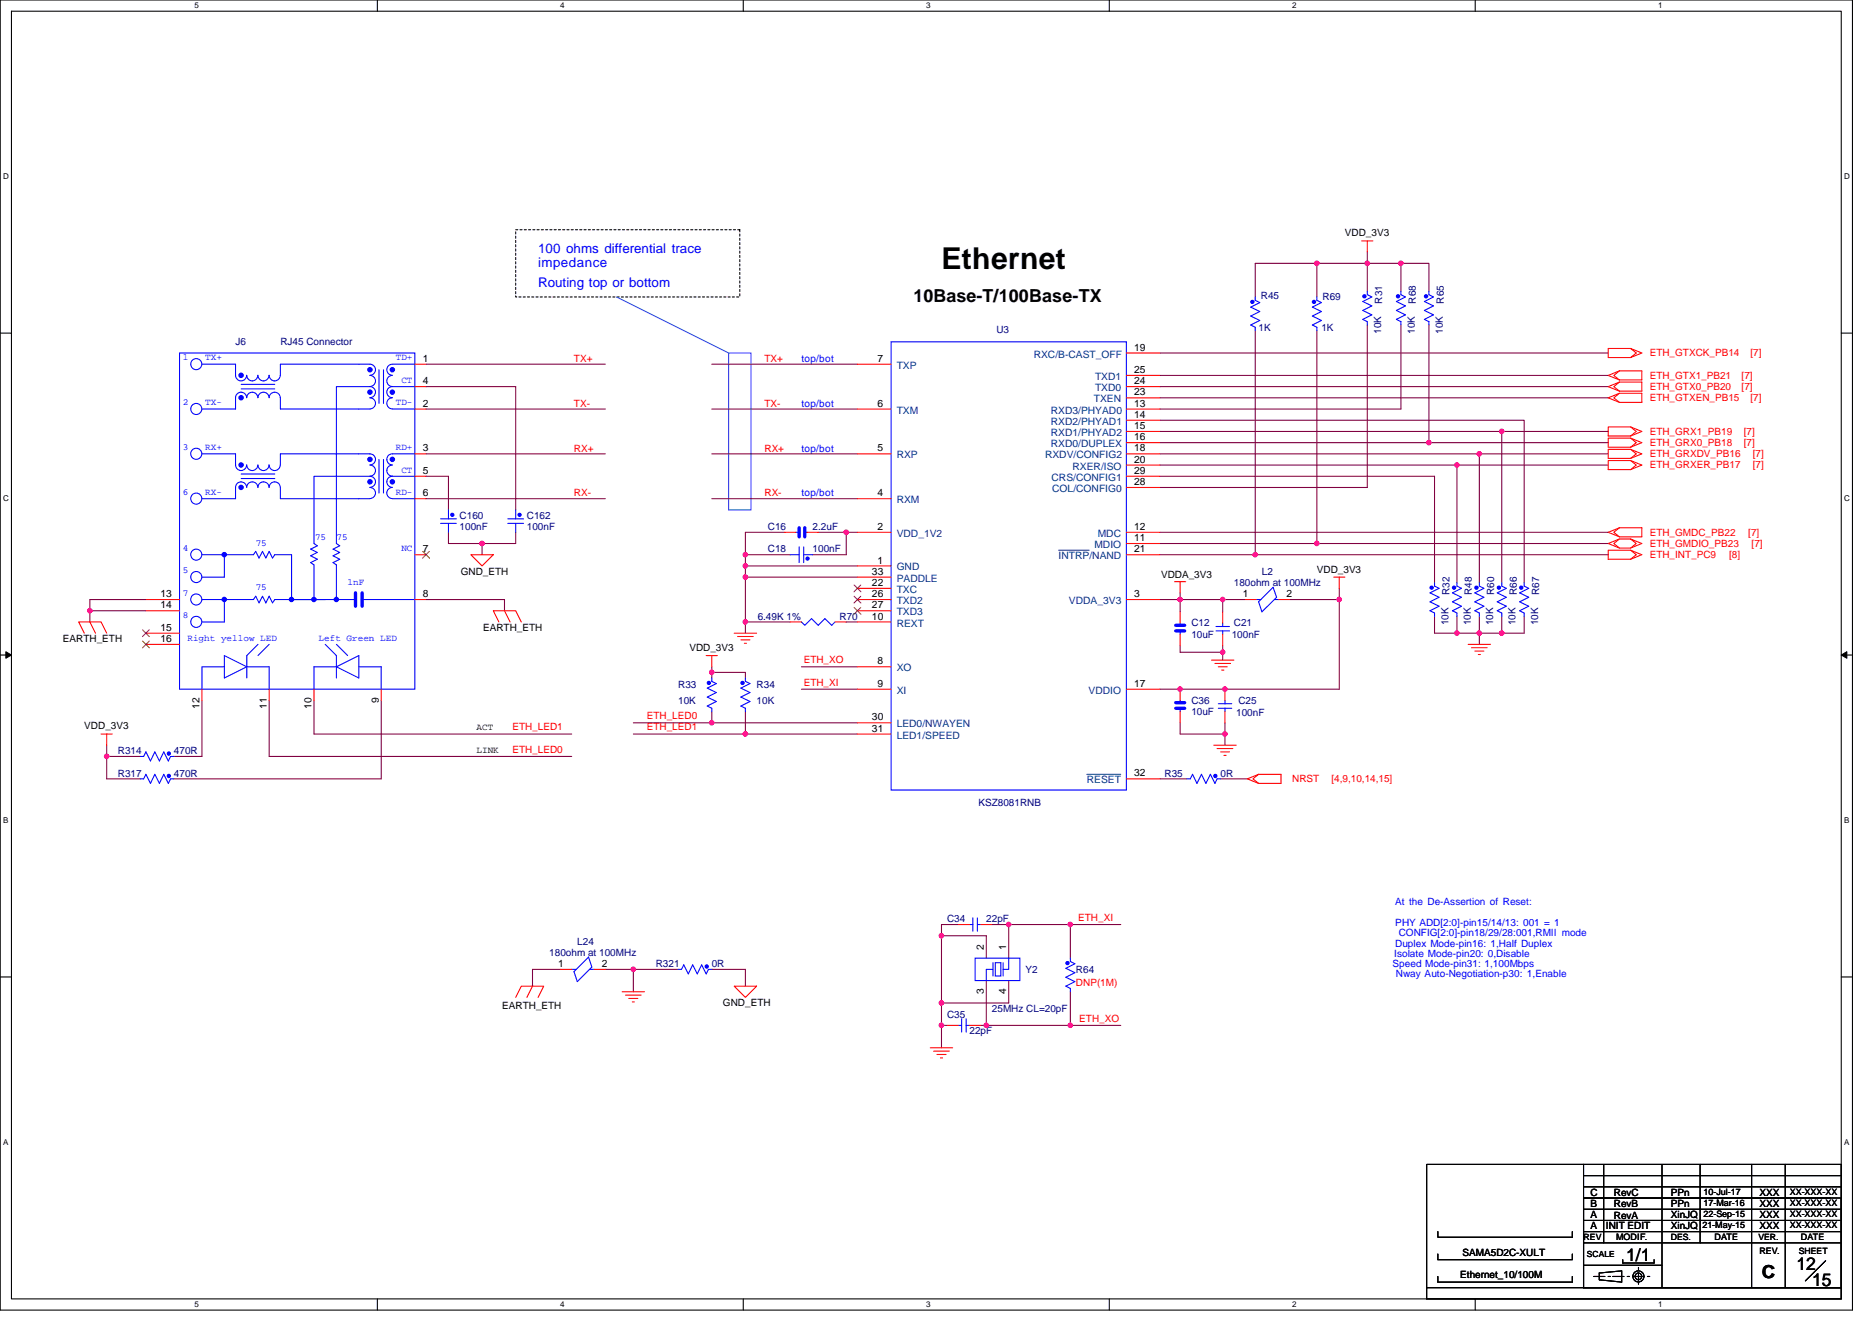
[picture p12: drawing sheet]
<svg xmlns="http://www.w3.org/2000/svg" width="297mm" height="210mm" viewBox="0 0 297 210" stroke-linecap="round" stroke-linejoin="round" font-family="sans-serif">
<path d="M0 0h293.9v207.9h-293.9zM1.8 1.8h290.4v204.3h-290.4z" fill="none" stroke="#000" stroke-width=".17"/>
<g fill="#fff">
<path d="M30.8 .2h.7v1.4h-.7z"/>
<path d="M30.8 206.3h.7v1.4h-.7z"/>
</g>
<path d="M59.9 0v1.8M59.9 206.1v1.8" fill="none" stroke="#000" stroke-width=".17"/>
<g fill="#fff">
<path d="M88.9 .2h.7v1.4h-.7z"/>
<path d="M88.9 206.3h.7v1.4h-.7z"/>
</g>
<path d="M117.9 0v1.8M117.9 206.1v1.8" fill="none" stroke="#000" stroke-width=".17"/>
<g fill="#fff">
<path d="M147 .2h.7v1.4h-.7z"/>
<path d="M147 206.3h.7v1.4h-.7z"/>
</g>
<path d="M176 0v1.8M176 206.1v1.8" fill="none" stroke="#000" stroke-width=".17"/>
<g fill="#fff">
<path d="M205 .2h.7v1.4h-.7z"/>
<path d="M205 206.3h.7v1.4h-.7z"/>
</g>
<path d="M234.1 0v1.8M234.1 206.1v1.8" fill="none" stroke="#000" stroke-width=".17"/>
<g fill="#fff">
<path d="M263.1 .2h.7v1.4h-.7z"/>
<path d="M263.1 206.3h.7v1.4h-.7z"/>
<path d="M.5 27.3h.9v1.4h-.9z"/>
<path d="M292.6 27.3h.9v1.4h-.9z"/>
<path d="M.5 78.4h.9v1.4h-.9z"/>
<path d="M292.6 78.4h.9v1.4h-.9z"/>
</g>
<path d="M0 52.9h1.8M292.2 52.9h1.7" fill="none" stroke="#000" stroke-width=".17"/>
<g fill="#fff">
<path d="M.5 129.5h.8v1.4h-.8z"/>
<path d="M292.6 129.5h.9v1.4h-.9z"/>
</g>
<path d="M0 103.9h1.8M292.2 103.9h1.7" fill="none" stroke="#000" stroke-width=".17"/>
<path d="M.9 103.4l.9 .5-.9 .5zM292.2 103.9l.8-.5v1z" fill="#000" stroke="#000" stroke-width=".16"/>
<g fill="#fff">
<path d="M.5 180.5h.8v1.4h-.8z"/>
<path d="M292.6 180.5h.9v1.4h-.9z"/>
</g>
<g fill="none" stroke="#000" stroke-width=".17">
<path d="M0 155h1.8M292.2 155h1.7M228.2 199v.9h21.3v-.9M228.2 195.4v.9h21.3v-.9M251.3 186.5h40.9M251.3 193.6h40.7M251.3 191.9h40.7M251.3 190.1h39.1M251.3 188.3h40.9M251.3 197.2h40.9M251.3 195.4h40.9M251.3 184.7h-24.9v19.6"/>
<path d="M251.3 184.7h40.9v19.6h-40.9zM251.3 190.1h40.9v14.2h-40.9zM254.5 184.7v12.5M257.5 199.9v.5h5v-.5M263.7 184.7v19.6M269.8 184.7v12.5M277.9 184.7v19.6M283.3 184.7v19.6M226.4 204.3h65.8v1.8h-65.8zM228.2 202.5v.9h21.3v-.9M251.3 200.7h12.4M252.9 202.5h1.8"/>
<path d="M253.8 202l3.5-.4v1.8l-3.5-.3zM255.2 202.5h.3M255.9 202.5h1.8M258.2 202.5h.4M259.1 202.5h1.8M260 201.1v.3M260 202v1.8M261.4 202.5h.4M289.7 200l-3.2 3.2"/>
<circle cx="260" cy="202.5" r=".53"/>
<circle cx="260" cy="202.5" r=".88"/>
</g>
<path d="M81.8 36.4h35.6v10.7h-35.6z" fill="none" stroke="#000" stroke-width=".17" stroke-dasharray=".3 .3"/>
<path d="M97.8 47.1l17.8 8.9M115.6 56h3.6v24.9h-3.6z" fill="none" stroke="#0080ff" stroke-width=".17"/>
<g fill="none" stroke="#800040" stroke-width=".17">
<path d="M67.6 57.8h28.5M112.9 57.8h23.2M184.1 59.6h71.1M184.1 56h71.1M199.2 52.5v35.5M209 52.5v33.7M209 41.8h8M209 41.8h-9.8v5.3M209 41.8v5.3M217 51.6v25.7h-32.9M217 41.8h5.3M217 41.8v4.4"/>
<path d="M217 40v1.8M222.3 51.6v13.3h-38.2M222.3 41.8v4.4M222.3 41.8h4.4v4.4M226.7 51.6v18.6h28.5M67.6 79.1h28.5M67.6 72h28.5M67.6 64.9h28.5M67.6 61.3h14.2v19.6M67.6 75.6h3.6v5.3M112.9 64.9h23.2M112.9 72h23.2"/>
<path d="M112.9 79.1h23.2M184.1 72h50.6M184.1 61.3h71.1M184.1 63.1h71.1M184.1 68.5h54.2M184.1 75.6h43.5v16.9M184.1 73.8h47.1M184.1 70.2h42.6M184.1 66.7h57.7v25.8M231.2 73.8v18.7M231.2 73.8h24M234.7 72v20.5"/>
<path d="M234.7 72h20.5M238.3 68.5v24M238.3 68.5h16.9M14.3 96.9h8.9M14.3 96.9v1.8M23.2 95.1h-8.9v1.8M67.6 95.1h12.4v1.8M71.2 84.5v1.7h5.3M76.5 86.2v1.8M81.8 84.5v1.7h-5.3M118.3 91.6h17.8M118.3 89.8v1.8"/>
<path d="M118.3 98.7v1.8M118.3 91.6v7.1M118.3 88v1.8M118.3 88h7.1M118.3 98.7h7.1M118.3 89.8h17.8M124.5 84.5h-6.2v3.5M129.8 84.5h4.5M134.3 84.5h1.8M134.3 84.5v3.5h-5.4M134.3 98.7h1.8M184.1 95.1h3.2v2"/>
<path d="M184.1 88h15.1M184.1 84.5h71.1M184.1 86.2h24.9M187.3 94.1v1h6.7v2M194 95.1h3.6M199.2 88h56M204.7 95.1h7.8M209 86.2h46.2M212.5 95.1v14.2h-28.4M212.5 93.3v1.8M227.6 97.8v2.7h3.6M231.2 97.8v2.7"/>
<path d="M234.7 97.8v2.7M238.3 97.8v2.7M241.8 97.8v2.7h-3.5M16.9 118.2v1.8M32 111.1v8.9h-4.4M42.7 111.1v8.9h48M49.8 111.1v5.4h40.9M60.5 111.1v12.5h-32.9M100.5 114.7h12.4M100.5 116.5h17.8M112.9 114.7h23.2M112.9 112.9v1.8"/>
<path d="M112.9 106.7v.9M112.9 105.8v.9M112.9 106.7h5.4v.9M118.3 112.9v3.6M118.3 116.5h17.8M127.2 109.3h8.9M127.2 105.8h8.9M187.3 102.4v1.1h6.7M187.3 114.7v1.8h7.1M194 103.5v1.2M194 102.4v1.1M194.4 116.5v1.7"/>
<path d="M194.4 114.7v1.8M231.2 100.5h3.5M234.7 100.5v1.7M234.7 100.5h3.6M16.9 120h5.4M16.9 120v3.6h5.4M184.1 123.6h4.2M193.7 123.6h4.2M88.9 153.8h-4.4v2.7M96.1 153.8h4.4M100.5 153.8v3.6M100.5 153.8h7.1"/>
<path d="M112.9 153.8h5.4v2.7M149.4 148.5v10.6M149.4 159.1v3.6M149.4 148.5h7.1v3.5M152.1 146.7h-2.7v1.8M156.5 155.6v7.1M157.4 146.7h2.7M160.1 146.7h9.7v5.3M160.1 146.7v5.3M160.1 155.6v3.5h-10.7M169.8 146.7h8M169.8 157.4v5.3"/>
<path d="M149.4 162.7h.9M149.4 162.7v3.5M155.6 162.7h.9M156.5 162.7h13.3M169.8 162.7h8"/>
</g>
<g fill="#f0f" stroke="#f0f" stroke-width=".17">
<circle cx="112.9" cy="114.7" r=".35"/>
<circle cx="16.9" cy="120" r=".35"/>
<circle cx="156.5" cy="162.7" r=".35"/>
<circle cx="149.4" cy="159.1" r=".35"/>
<circle cx="149.4" cy="148.4" r=".35"/>
<circle cx="76.5" cy="86.2" r=".35"/>
<circle cx="238.3" cy="100.4" r=".35"/>
<circle cx="234.7" cy="72" r=".35"/>
<circle cx="238.3" cy="68.4" r=".35"/>
<circle cx="199.2" cy="88" r=".35"/>
<circle cx="208.9" cy="86.2" r=".35"/>
<circle cx="226.7" cy="70.2" r=".35"/>
<circle cx="231.2" cy="73.8" r=".35"/>
<circle cx="118.3" cy="91.6" r=".35"/>
<circle cx="134.3" cy="84.4" r=".35"/>
<circle cx="118.3" cy="98.7" r=".35"/>
<circle cx="118.3" cy="88" r=".35"/>
<circle cx="118.3" cy="89.8" r=".35"/>
<circle cx="118.3" cy="116.4" r=".35"/>
<circle cx="234.7" cy="100.4" r=".35"/>
<circle cx="231.2" cy="100.4" r=".35"/>
<circle cx="14.3" cy="96.9" r=".35"/>
<circle cx="222.3" cy="41.8" r=".35"/>
<circle cx="216.9" cy="41.8" r=".35"/>
<circle cx="100.5" cy="153.8" r=".35"/>
<circle cx="169.8" cy="146.7" r=".35"/>
<circle cx="160" cy="146.7" r=".35"/>
<circle cx="169.8" cy="162.7" r=".35"/>
<circle cx="194.4" cy="116.4" r=".35"/>
<circle cx="187.2" cy="109.3" r=".35"/>
<circle cx="194" cy="103.5" r=".34"/>
<circle cx="187.2" cy="95.1" r=".35"/>
<circle cx="194" cy="95.1" r=".34"/>
<circle cx="212.5" cy="95.1" r=".35"/>
<circle cx="194.4" cy="109.3" r=".35"/>
<circle cx="149.4" cy="162.7" r=".35"/>
<circle cx="112.9" cy="106.7" r=".35"/>
<circle cx="208.9" cy="41.8" r=".35"/>
</g>
<g fill="none" stroke="#f00" stroke-width=".17">
<path d="M216.1 38.2h1.7M217 38.2v1.8M65.8 57.8h1.8M136.1 57.8h5.3M178.7 56h5.4M178.7 59.6h5.4M199.2 47.1h.1M199.2 52.5h.1M209 47.1h.1M209 52.5h.1M217 46.2h.1M217 51.6h.1"/>
<path d="M222.3 46.2h.1M222.3 51.6h.1M226.7 46.2h.1M226.7 51.6h.1M255.2 55.3h3.5l1.8 .7-1.8 .7h-3.5zM257 58.8l-1.8 .8 1.8 .7M257 58.8l-.9 .8 .9 .7M257 58.8h3.5v1.5h-3.5M258.7 55.3l.9 .7-.9 .7M65.8 64.9h1.8M65.8 72h1.8M65.8 79.1h1.8"/>
<path d="M65.8 75.6h1.8M65.8 61.3h1.8M136.1 64.9h5.3M136.1 72h5.3M136.1 79.1h5.3M178.7 75.6h5.4M178.7 77.3h5.4M178.7 61.3h5.4M178.7 63.1h5.4M178.7 64.9h5.4M178.7 66.7h5.4M178.7 68.5h5.4"/>
<path d="M178.7 70.2h5.4M178.7 72h5.4M178.7 73.8h5.4M255.2 69.5h3.5l1.8 .7-1.8 .8h-3.5zM255.2 67.7h3.5l1.8 .8-1.8 .7h-3.5zM255.2 73.1h3.5l1.8 .7-1.8 .7h-3.5zM255.2 71.3h3.5l1.8 .7-1.8 .7h-3.5zM257 60.6l-1.8 .7 1.8 .8M257 60.6l-.9 .7 .9 .8M257 62.4l-1.8 .7 1.8 .7M257 62.4l-.9 .7 .9 .7M257 60.6h3.5v1.5h-3.5"/>
<path d="M257 62.4h3.5v1.4h-3.5M258.7 69.5l.9 .7-.9 .8M258.7 67.7l.9 .8-.9 .7M258.7 73.1l.9 .7-.9 .7M258.7 71.3l.9 .7-.9 .7M14.3 98.7l.9 1.8M23.2 95.1h5.3M23.2 96.9h5.3M65.8 88h1.8M65.8 95.1h1.8M71.2 80.9h.1M71.2 84.5h.1"/>
<path d="M74.7 88h3.6l-1.8 1.8zM79.2 98.7l-.9-1.8h3.5l.9 1.8M80 96.9l.9 1.8M81.8 80.9h.1M81.8 84.5h.1M124.5 84.5h1.8M125.4 88h.1M125.4 98.7h1.8M128.1 84.5h1.7M128.9 88h.1M132.5 98.7h1.8M136.1 84.5h5.3"/>
<path d="M136.1 89.8h5.3M136.1 91.6h5.3M136.1 93.3h5.3M136.1 95.1h5.3M136.1 96.9h5.3M136.1 98.7h5.3M178.7 84.5h5.4M178.7 86.2h5.4M178.7 88h5.4M178.7 95.1h5.4M186.4 92.3h1.7M187.3 92.3v1.8"/>
<path d="M187.3 97.1v1.7M194 97.1v1.7M197.6 95.1h1.7M202.9 95.1h1.8M211.6 91.6h1.8M212.5 91.6v1.7M227.6 92.5h.1M227.6 97.8h.1M231.2 92.5h.1M231.2 97.8h.1M234.7 92.5h.1M234.7 97.8h.1"/>
<path d="M238.3 92.5h.1M238.3 97.8h.1M241.8 92.5h.1M241.8 97.8h.1M255.2 87.3h3.5l1.8 .7-1.8 .7h-3.5zM257 85.5l-.9 .7 .9 .8M257 83.7l-1.8 .8 1.8 .7M257 83.7l-.9 .8 .9 .7M257 83.7h3.5v1.5h-3.5M258.7 87l.9-.8-.9-.7 1.8 .7-1.8 .8h-1.7M258.7 85.5h-1.7l-1.8 .7 1.8 .8M258.7 87.3l.9 .7-.9 .7"/>
<path d="M13.4 100.5l-.9-1.8h3.5l.9 1.8M16 116.5h1.8M16.9 116.5v1.7M23.2 100.5h5.3M23.2 102.2h5.3M32 109.3v1.8M42.7 109.3v1.8M49.8 109.3v1.8M60.5 109.3v1.8M112.1 104h1.7M112.9 104v1.8M112.9 107.6h.1"/>
<path d="M112.9 112.9h.1M116.5 100.5h3.6M117 101h2.5M117.6 101.5h1.4M118.1 102.1h.3M118.3 107.6h.1M118.3 112.9h.1M136.1 105.8h5.3M136.1 109.3h5.3M136.1 114.7h5.3M136.1 116.5h5.3M178.7 109.3h5.4"/>
<path d="M187.3 100.6v1.8M187.3 109.3v1.8M187.3 112.9v1.8M192.2 104.7h3.6M192.6 118.2h3.5M192.8 105.3h2.5M193.1 118.8h2.5M193.3 105.8h1.4M193.7 119.3h1.4M193.8 106.3h.4M194 100.6v1.8M194.2 119.8h.4"/>
<path d="M194.4 109.3v1.8M194.4 112.9v1.8M233 102.2h3.5M233.5 102.8h2.5M234 103.3h1.5M234.6 103.8h.3M22.3 123.6h.1M22.3 120h.1M27.6 123.6h.1M27.6 120h.1M178.7 123.6h5.4M188.3 123.6h.1"/>
<path d="M193.7 123.6h.1M199.7 122.9l-1.8 .7 1.8 .7M199.7 122.9l-.9 .7 .9 .7M199.7 122.9h3.6v1.4h-3.6M81.8 158.2l.9-1.7h3.6l-.9 1.7M84.5 156.5l-.9 1.7M88.9 153.8h1.8M94.3 153.8h1.8M98.7 157.4h3.6M99.2 157.9h2.5M99.8 158.4h1.4M100.3 159h.4"/>
<path d="M107.6 153.8h.1M112.9 153.8h.1M116.5 156.5h3.6l-1.8 1.7zM152.1 146.7h1.7M155.6 146.7h1.8M156.5 152h.1M156.5 155.6h.1M160.1 152h.1M160.1 155.6h.1M169.8 152h.1M169.8 157.4h.1M147.6 166.2h3.6"/>
<path d="M148.1 166.8h2.5M148.7 167.3h1.4M149.2 167.9h.4M150.3 162.7h1.8M153.8 162.7h1.8"/>
</g>
<g fill="none" stroke="#00f" stroke-width=".17">
<path d="M28.5 56h37.3v53.3h-37.3zM32 57.8h5.4v1.8M37.4 59.5a.89 .89 0 0 0 .9 .9 .89 .89 0 0 0 .9-.9 .88 .88 0 0 0 .8 .9 .88 .88 0 0 0 .9-.9M40.9 59.5a.88 .88 0 0 0 .9 .9 .88 .88 0 0 0 .9-.9M42.7 59.5a.88 .88 0 0 0 .9 .9 .88 .88 0 0 0 .9-.9M58.7 59.5a.88 .88 0 0 0 .9-.8 .88 .88 0 0 0-.9-.9h-14.2v1.8M58.7 59.6a.88 .88 0 0 1 .9 .8 .88 .88 0 0 1-.9 .9M60.1 58.7v5.3M60.9 58.7v5.3M62.2 57.8a.88 .88 0 0 0-.8 .9 .88 .88 0 0 0 .8 .8M62.2 59.6a.88 .88 0 0 0-.8 .8 .88 .88 0 0 0 .8 .9 .89 .89 0 0 0-.8 .9 .89 .89 0 0 0 .8 .9 .89 .89 0 0 0-.8 .9 .89 .89 0 0 0 .8 .9M62.3 57.8h3.5"/>
<path d="M141.4 54.2h37.3v71.1h-37.3zM199.2 47.1v.5l.7 .4-1.4 .7 1.4 .7-1.4 .7 1.4 .7-1.4 .8 .7 .3v.6M209 47.1v.5l.7 .4-1.5 .7 1.5 .7-1.5 .7 1.5 .7-1.5 .8 .8 .3v.6M217 46.2v.6l.7 .3-1.5 .7 1.5 .7-1.5 .8 1.5 .7-1.5 .7 .8 .3v.6M222.3 46.2v.6l.7 .3-1.4 .7 1.4 .7-1.4 .8 1.4 .7-1.4 .7 .7 .3v.6M226.7 46.2v.6l.8 .3-1.5 .7 1.5 .7-1.5 .8 1.5 .7-1.5 .7 .7 .3v.6M32 72h5.4v1.8a.88 .88 0 0 0 .9 .9 .88 .88 0 0 0 .8-.9 .89 .89 0 0 0 .9 .9 .89 .89 0 0 0 .9-.9M37.4 77.3v1.8h-5.4M38.3 61h5.3M38.3 61.7h5.3M38.3 75.9h5.3M38.3 75.2h5.3"/>
<path d="M40.9 63.1a.88 .88 0 0 0-.9-.9 .88 .88 0 0 0-.8 .9 .89 .89 0 0 0-.9-.9 .89 .89 0 0 0-.9 .9v1.8h-5.4M40.9 77.3a.88 .88 0 0 0-.9-.8 .88 .88 0 0 0-.8 .8 .89 .89 0 0 0-.9-.8 .89 .89 0 0 0-.9 .8M40.9 63.1a.88 .88 0 0 1 .9-.9 .88 .88 0 0 1 .9 .9M42.7 73.8a.88 .88 0 0 1-.9 .9 .88 .88 0 0 1-.9-.9M42.7 77.3a.88 .88 0 0 0-.9-.8 .88 .88 0 0 0-.9 .8M42.7 77.3a.88 .88 0 0 1 .9-.8 .88 .88 0 0 1 .9 .8M42.7 63.1a.88 .88 0 0 1 .9-.9 .88 .88 0 0 1 .9 .9M44.5 73.8a.88 .88 0 0 1-.9 .9 .88 .88 0 0 1-.9-.9M44.5 73.8v-1.8h14.2a.88 .88 0 0 1 .9 .9 .88 .88 0 0 1-.9 .9 .89 .89 0 0 1 .9 .9 .89 .89 0 0 1-.9 .8M44.5 63.1v1.8h14.2M44.5 77.3v1.8h14.2M58.7 77.3a.88 .88 0 0 0 .9-.8 .88 .88 0 0 0-.9-.9h-8.9v10.6l.6 .4-1.1 .5 1.1 .6-1.1 .5 1.1 .5-1.1 .6 .5 .3v5.5"/>
<path d="M58.7 61.3a.88 .88 0 0 1 .9 .9 .88 .88 0 0 1-.9 .9 .89 .89 0 0 1 .9 .9 .89 .89 0 0 1-.9 .9M58.7 77.3a.88 .88 0 0 1 .9 .9 .88 .88 0 0 1-.9 .9M58.7 61.3h-5.3v24.9l.5 .4-1.1 .5 1.1 .6-1.1 .5 1.1 .5-1.1 .6 .6 .3v5.5M60.1 72.9v5.3M60.9 72.9v5.3M62.2 72a.88 .88 0 0 0-.8 .9 .88 .88 0 0 0 .8 .9 .89 .89 0 0 0-.8 .9 .89 .89 0 0 0 .8 .8M62.2 75.6a.88 .88 0 0 0-.8 .8 .88 .88 0 0 0 .8 .9M62.2 77.3a.88 .88 0 0 0-.8 .9 .88 .88 0 0 0 .8 .9M62.3 79.1h3.5M62.3 61.3h3.5M62.3 64.9h3.5M62.3 75.6h3.5"/>
<path d="M62.3 72h3.5M32 88h8.2l.4-.5 .5 1 .6-1 .5 1 .5-1 .5 1 .4-.5h2.7v7.1h10.1M35.6 95.1v3.6h-3.6M35.6 88v3.6h-3.6M51.6 95.1h-8l-.4 .6-.5-1.1-.5 1.1-.5-1.1-.6 1.1-.5-1.1-.4 .5h-8.2M57.3 95.1h8.5M69.9 83h2.5M69.9 82.3h2.5M71.2 80.9v1.4M71.2 83v1.5M80.6 83h2.5M80.6 82.3h2.5"/>
<path d="M81.8 80.9v1.4M81.8 83v1.5M125.4 88h1.4M126.3 84.5h.5M126.8 86.8v2.5M127.5 86.8v2.5M127.5 88h1.4M127.7 84.5h.4M132.5 98.7l-.5 .5-1.1-1.1-1.1 1.1-1-1.1-1.1 1.1-.5-.5M187.3 98.8v.4M193 99.4h2.1M194 98.8v.6"/>
<path d="M199.3 95.1h.8M199.7 95.5l2.3-2.3 .6 1.6-2.4 2.3zM202.2 95.1h.7M227.6 92.5v.5l.7 .3-1.4 .8 1.4 .7-1.4 .7 1.4 .7-1.4 .7 .7 .4v.5M231.2 92.5v.5l.7 .3-1.4 .8 1.4 .7-1.4 .7 1.4 .7-1.4 .7 .7 .4v.5M234.7 92.5v.5l.8 .3-1.5 .8 1.5 .7-1.5 .7 1.5 .7-1.5 .7 .7 .4v.5M238.3 92.5v.5l.7 .3-1.4 .8 1.4 .7-1.4 .7 1.4 .7-1.4 .7 .7 .4v.5M241.8 92.5v.5l.8 .3-1.5 .8 1.5 .7-1.5 .7 1.5 .7-1.5 .7 .7 .4v.5M35.6 105.8h-3.6v3.5M35.6 104l3.6 1.8-3.6 1.8zM39.2 105.8h3.5v3.5M40.9 102.2l-1.7 1.8v3.6"/>
<path d="M42.7 102.2l-1.8 1.8M51.6 102.2l1.8 1.8v3.6M53.4 105.8h-3.6v3.5M53.4 105.8l3.5-1.8v3.6zM53.4 102.2l1.8 1.8M56.9 105.8h3.6v3.5M112.9 107.6v.5l.8 .4-1.5 .7 1.5 .7-1.5 .7 1.5 .7-1.5 .7 .7 .4v.5M118.3 107.6v.5l.7 .4-1.4 .7 1.4 .7-1.4 .7 1.4 .7-1.4 .7 .7 .4v.5M187.3 100.1v.5M187.3 111.1v.4M187.3 112.4v.5M193 100.1h2.1"/>
<path d="M193.3 111.7h2.1M193.3 112.4h2.1M194 100.1v.5M194.4 111.1v.6M194.4 112.4v.5M22.3 123.6h.5l.4-.7 .7 1.4 .7-1.4 .7 1.4 .7-1.4 .7 1.4 .4-.7h.5M22.3 120h.5l.4-.7 .7 1.4 .7-1.4 .7 1.4 .7-1.4 .7 1.4 .4-.7h.5M188.3 123.6h.6l.3-.7 .7 1.4 .7-1.4 .7 1.4 .8-1.4 .7 1.4 .3-.7h.6M90.7 153.8h.7M91.1 154.2l2.3-2.4 .5 1.6-2.3 2.3zM93.6 153.8h.7M107.6 153.8h.5l.4-.7 .7 1.4 .7-1.4 .7 1.4 .7-1.4 .8 1.4 .3-.7h.5"/>
<path d="M153.8 146.7h.6M154.4 145.6v2.1M154.7 152h7.1v3.6h-7.1zM155.1 146.7h.5M155.1 145.6v2.1M157.6 152.7v2.2M157.6 153.8h-1.1v1.8M157.9 152.7h.9v2.2h-.9zM159.2 152.7v2.2M160.1 152v1.8h-.9M169.8 152v.5l.8 .4-1.5 .7 1.5 .7-1.5 .7 1.5 .7-1.5 .8 .7 .3v.6M152.1 162.7h.5"/>
<path d="M152.6 161.6v2.1M153.3 162.7h.5M153.3 161.6v2.1"/>
<circle cx="31.1" cy="57.8" r=".88"/>
<circle cx="31.1" cy="64.9" r=".88"/>
<circle cx="31.1" cy="72" r=".88"/>
<circle cx="31.1" cy="79.1" r=".88"/>
<circle cx="31.1" cy="98.7" r=".88"/>
<circle cx="31.1" cy="88" r=".88"/>
<circle cx="31.1" cy="91.6" r=".88"/>
<circle cx="31.1" cy="95.1" r=".88"/>
</g>
<g fill="#00f" stroke="#00f" stroke-width=".17">
<circle cx="35.6" cy="88" r=".35"/>
<circle cx="35.6" cy="95.1" r=".35"/>
<circle cx="58.7" cy="58.7" r=".35"/>
<circle cx="58.7" cy="62.2" r=".35"/>
<circle cx="62.3" cy="58.7" r=".35"/>
<circle cx="62.3" cy="62.2" r=".35"/>
<circle cx="58.7" cy="72.9" r=".35"/>
<circle cx="58.7" cy="76.4" r=".35"/>
<circle cx="62.3" cy="72.9" r=".35"/>
<circle cx="62.3" cy="76.4" r=".35"/>
<circle cx="38.3" cy="59.5" r=".35"/>
<circle cx="38.3" cy="63.1" r=".35"/>
<circle cx="38.3" cy="73.8" r=".35"/>
<circle cx="38.3" cy="77.3" r=".35"/>
<circle cx="53.4" cy="95.1" r=".35"/>
<circle cx="46.3" cy="95.1" r=".35"/>
<circle cx="49.8" cy="95.1" r=".35"/>
<circle cx="128.1" cy="88.6" r=".25"/>
<circle cx="198.7" cy="47.9" r=".26"/>
<circle cx="230.7" cy="93.2" r=".26"/>
<circle cx="208.5" cy="47.9" r=".26"/>
<circle cx="112.1" cy="153.3" r=".26"/>
<circle cx="192.8" cy="123.1" r=".26"/>
<circle cx="241.4" cy="93.2" r=".26"/>
<circle cx="112.5" cy="108.4" r=".26"/>
<circle cx="82.4" cy="81.7" r=".25"/>
<circle cx="234.3" cy="93.2" r=".26"/>
<circle cx="26.8" cy="123.1" r=".26"/>
<circle cx="227.2" cy="93.2" r=".26"/>
<circle cx="26.8" cy="119.6" r=".26"/>
<circle cx="216.5" cy="47" r=".26"/>
<circle cx="221.8" cy="47" r=".26"/>
<circle cx="237.8" cy="93.2" r=".26"/>
<circle cx="226.3" cy="47" r=".26"/>
<circle cx="169.4" cy="152.8" r=".26"/>
<circle cx="117.8" cy="108.4" r=".26"/>
<circle cx="71.8" cy="81.7" r=".25"/>
</g>
<path d="M56.4 94.1v2.1M57.5 94.1v2.1M126.8 83.7v1.5M127.7 83.7v1.5M186.6 99.2h1.4M186.6 100.1h1.4M186.6 111.5h1.4M186.6 112.4h1.4" fill="none" stroke="#00f" stroke-width=".53"/>
<path d="M22.6 99.9l1.1 1.1M23.7 99.9l-1.1 1.1M67.1 87.5l1.1 1.1M68.1 87.5l-1 1.1M135.5 92.8l1.1 1.1M135.5 94.6l1.1 1.1M135.5 96.4l1.1 1.1M136.6 92.8l-1.1 1.1M136.6 94.6l-1.1 1.1M136.6 96.4l-1.1 1.1M22.6 101.7l1.1 1.1M23.7 101.7l-1.1 1.1" fill="none" stroke="#804000" stroke-width=".16"/>
<path d="M168 87.3h4.8M172.4 122.9h5.4" fill="none" stroke="#004080" stroke-width=".16"/>
<text font-size="4.8" x="149.4" y="42.7">Ethernet</text>
<g font-size="2.8">
<text x="144.9" y="48">10Base-T/100Base-TX</text>
<text x="258" y="200">1/1</text>
<text x="279.5" y="202.8">C</text>
<text x="285" y="201.5">12</text>
<text x="287.5" y="204">15</text>
</g>
<g font-size="2.1" fill="#00f">
<text x="85.4" y="40.1">100 ohms differential trace</text>
<text x="85.4" y="45.5">Routing top or bottom</text>
<text x="85.4" y="42.3">impedance</text>
</g>
<g font-size="1.6">
<text x="213.4" y="37.5">VDD_3V3</text>
<text x="67.1" y="57.4">1</text>
<text x="139.3" y="57.4">7</text>
<text x="180" y="59.2">25</text>
<text x="180" y="55.6">19</text>
<text x="67.1" y="64.5">2</text>
<text x="67.1" y="61">4</text>
<text x="139.3" y="64.5">6</text>
<text x="180" y="61">24</text>
<text x="180" y="64.5">13</text>
<text x="180" y="62.7">23</text>
<text x="67.1" y="71.6">3</text>
<text x="139.3" y="71.6">5</text>
<text x="180" y="66.3">14</text>
<text x="180" y="68.1">15</text>
<text x="180" y="69.9">16</text>
<text x="180" y="71.6">18</text>
<text x="67.1" y="75.2">5</text>
<text x="180" y="75.2">29</text>
<text x="180" y="77">28</text>
<text x="180" y="73.4">20</text>
<text x="67.1" y="78.7">6</text>
<text x="139.3" y="78.7">4</text>
<text x="67.1" y="87.6">7</text>
<text x="139.3" y="84.1">2</text>
<text x="139.3" y="89.4">1</text>
<text x="180" y="87.6">21</text>
<text x="180" y="84.1">12</text>
<text x="180" y="85.9">11</text>
<text x="25.5" y="94.7">13</text>
<text x="67.1" y="94.7">8</text>
<text x="73.1" y="91.2">GND_ETH</text>
<text x="138.4" y="91.2">33</text>
<text x="138.4" y="93">22</text>
<text x="138.4" y="94.7">26</text>
<text x="180" y="94.7">3</text>
<text x="184.2" y="91.7">VDDA_3V3</text>
<text x="197.2" y="94.7">1</text>
<text x="204.1" y="94.7">2</text>
<text x="209" y="90.8">VDD_3V3</text>
<text x="10" y="101.9">EARTH_ETH</text>
<text x="25.5" y="96.5">14</text>
<text x="25.5" y="100.1">15</text>
<text x="25.5" y="101.9">16</text>
<text x="76.7" y="100.1">EARTH_ETH</text>
<text x="138.4" y="96.5">27</text>
<text x="138.4" y="98.3">10</text>
<text x="109.4" y="103.3">VDD_3V3</text>
<text x="139.3" y="105.4">8</text>
<text x="31.7" y="112.4" transform="rotate(-90 31.7 112.4)">12</text>
<text x="42.3" y="112.4" transform="rotate(-90 42.3 112.4)">11</text>
<text x="49.4" y="112.4" transform="rotate(-90 49.4 112.4)">10</text>
<text x="60.1" y="111.5" transform="rotate(-90 60.1 111.5)">9</text>
<text x="139.3" y="109">9</text>
<text x="180" y="109">17</text>
<text x="13.4" y="115.7">VDD_3V3</text>
<text x="138.4" y="114.3">30</text>
<text x="138.4" y="116.1">31</text>
<text x="180" y="123.2">32</text>
<text x="88.6" y="153.4">1</text>
<text x="95.5" y="153.4">2</text>
<text x="156.1" y="150.8" transform="rotate(-90 156.1 150.8)">2</text>
<text x="159.7" y="150.8" transform="rotate(-90 159.7 150.8)">1</text>
<text x="79.7" y="160">EARTH_ETH</text>
<text x="114.7" y="159.7">GND_ETH</text>
<text x="156.1" y="157.7" transform="rotate(-90 156.1 157.7)">3</text>
<text x="159.7" y="157.7" transform="rotate(-90 159.7 157.7)">4</text>
<text x="252.3" y="189.7">C</text>
<text x="252.3" y="191.5">B</text>
<text x="256.1" y="189.7">RevC</text>
<text x="256.1" y="191.5">RevB</text>
<text x="265.1" y="191.5">PPn</text>
<text x="265.1" y="189.7">PPn</text>
<text x="279.2" y="189.7">XXX</text>
<text x="279.2" y="191.5">XXX</text>
<text x="252.3" y="193.3">A</text>
<text x="252.3" y="195.1">A</text>
<text x="254.8" y="195.1">INIT EDIT</text>
<text x="256.1" y="193.4">RevA</text>
<text x="265.1" y="195.1">XinJQ</text>
<text x="265.1" y="193.3">XinJQ</text>
<text x="279.2" y="195.1">XXX</text>
<text x="279.2" y="193.3">XXX</text>
<text x="231.7" y="202.7">Ethernet_10/100M</text>
<text x="232.1" y="199.3">SAMA5D2C-XULT</text>
</g>
<g font-size="1.6" fill="#000080">
<text x="200.1" y="47.5">R45</text>
<text x="209.8" y="47.6">R69</text>
<text x="158.1" y="52.8">U3</text>
<text x="199.7" y="52.5">1K</text>
<text x="209.7" y="52.5">1K</text>
<text x="219.2" y="53" transform="rotate(-90 219.2 53)">10K</text>
<text x="219.3" y="48.2" transform="rotate(-90 219.3 48.2)">R31</text>
<text x="224.5" y="53" transform="rotate(-90 224.5 53)">10K</text>
<text x="224.7" y="48.2" transform="rotate(-90 224.7 48.2)">R68</text>
<text x="228.9" y="53" transform="rotate(-90 228.9 53)">10K</text>
<text x="229.1" y="48.2" transform="rotate(-90 229.1 48.2)">R65</text>
<text x="37.4" y="54.8">J6</text>
<text x="44.5" y="54.8">RJ45 Connector</text>
<text x="72.9" y="82.3">C160</text>
<text x="83.6" y="82.3">C162</text>
<text x="72.9" y="84.1">100nF</text>
<text x="83.6" y="84.1">100nF</text>
<text x="121.8" y="87.7">C18</text>
<text x="121.8" y="84.1">C16</text>
<text x="128.9" y="87.7">100nF</text>
<text x="128.9" y="84.1">2.2uF</text>
<text x="195.8" y="93">180ohm at 100MHz</text>
<text x="200.2" y="91.2">L2</text>
<text x="230" y="94.4" transform="rotate(-90 230 94.4)">R32</text>
<text x="233.5" y="94.4" transform="rotate(-90 233.5 94.4)">R48</text>
<text x="237.1" y="94.4" transform="rotate(-90 237.1 94.4)">R60</text>
<text x="240.7" y="94.4" transform="rotate(-90 240.7 94.4)">R66</text>
<text x="244.2" y="94.4" transform="rotate(-90 244.2 94.4)">R67</text>
<text x="120.2" y="98.3">6.49K 1%</text>
<text x="133.2" y="98.3">R70</text>
<text x="189" y="99.4">C12</text>
<text x="189" y="101.2">10uF</text>
<text x="195.4" y="101.2">100nF</text>
<text x="195.8" y="99.4">C21</text>
<text x="229.8" y="99.2" transform="rotate(-90 229.8 99.2)">10K</text>
<text x="233.4" y="99.2" transform="rotate(-90 233.4 99.2)">10K</text>
<text x="236.9" y="99.2" transform="rotate(-90 236.9 99.2)">10K</text>
<text x="240.5" y="99.2" transform="rotate(-90 240.5 99.2)">10K</text>
<text x="244" y="99.2" transform="rotate(-90 244 99.2)">10K</text>
<text x="107.6" y="109.2">R33</text>
<text x="107.6" y="111.7">10K</text>
<text x="120.1" y="109.2">R34</text>
<text x="120.1" y="111.7">10K</text>
<text x="189" y="111.7">C36</text>
<text x="189" y="113.4">10uF</text>
<text x="196.1" y="113.6">100nF</text>
<text x="196.5" y="111.7">C25</text>
<text x="18.7" y="119.7">R314</text>
<text x="27.6" y="119.7">470R</text>
<text x="18.7" y="123.2">R317</text>
<text x="27.6" y="123.2">470R</text>
<text x="184.8" y="123.2">R35</text>
<text x="193.7" y="123.2">0R</text>
<text x="155.3" y="127.8">KSZ8081RNB</text>
<text x="91.6" y="149.9">L24</text>
<text x="150.3" y="146.3">C34</text>
<text x="156.5" y="146.3">22pF</text>
<text x="87.2" y="151.7">180ohm at 100MHz</text>
<text x="104.1" y="153.4">R321</text>
<text x="112.9" y="153.4">0R</text>
<text x="162.7" y="154.3">Y2</text>
<text x="170.7" y="154.3">R64</text>
<text x="150.3" y="161.4">C35</text>
<text x="157.4" y="160.5">25MHz CL=20pF</text>
<text x="153.8" y="164.1">22pF</text>
</g>
<g font-size="1.6" fill="#f00">
<text x="91.1" y="57.4">TX+</text>
<text x="121.3" y="57.4">TX+</text>
<text x="261.8" y="56.5">ETH_GTXCK_PB14</text>
<text x="277.8" y="56.5">[7]</text>
<text x="91.1" y="64.5">TX-</text>
<text x="121.3" y="64.5">TX-</text>
<text x="261.8" y="61.9">ETH_GTX0_PB20</text>
<text x="261.8" y="63.6">ETH_GTXEN_PB15</text>
<text x="261.8" y="60.1">ETH_GTX1_PB21</text>
<text x="276.3" y="61.9">[7]</text>
<text x="276.3" y="60.1">[7]</text>
<text x="277.8" y="63.6">[7]</text>
<text x="91.1" y="71.6">RX+</text>
<text x="121.3" y="71.6">RX+</text>
<text x="261.8" y="70.8">ETH_GRX0_PB18</text>
<text x="261.8" y="69">ETH_GRX1_PB19</text>
<text x="276.7" y="70.8">[7]</text>
<text x="276.7" y="69">[7]</text>
<text x="261.8" y="74.3">ETH_GRXER_PB17</text>
<text x="261.8" y="72.5">ETH_GRXDV_PB16</text>
<text x="278.1" y="74.3">[7]</text>
<text x="278.1" y="72.5">[7]</text>
<text x="91.1" y="78.8">RX-</text>
<text x="121.3" y="78.8">RX-</text>
<text x="261.8" y="88.5">ETH_INT_PC9</text>
<text x="261.8" y="86.8">ETH_GMDIO_PB23</text>
<text x="261.8" y="85">ETH_GMDC_PB22</text>
<text x="274.4" y="88.5">[8]</text>
<text x="277.4" y="85">[7]</text>
<text x="277.9" y="86.8">[7]</text>
<text x="127.5" y="105.2">ETH_XO</text>
<text x="127.5" y="108.8">ETH_XI</text>
<text x="81.3" y="119.4">ETH_LED0</text>
<text x="81.3" y="115.9">ETH_LED1</text>
<text x="102.6" y="114.1">ETH_LED0</text>
<text x="102.6" y="115.9">ETH_LED1</text>
<text x="205" y="124.1">NRST</text>
<text x="211.3" y="124.1">[4,9,10,14,15]</text>
<text x="171.1" y="146.1">ETH_XI</text>
<text x="170.7" y="156.5">DNP(1M)</text>
<text x="171.3" y="162.1">ETH_XO</text>
</g>
<g font-size="1.6" fill="#00f">
<text x="127.2" y="57.4">top/bot</text>
<text x="127.2" y="64.5">top/bot</text>
<text x="127.2" y="71.6">top/bot</text>
<text x="127.2" y="78.8">top/bot</text>
<text x="221.4" y="143.7">At the De-Assertion of Reset:</text>
<text x="221.4" y="146.9">PHY ADD[2:0]-pin15/14/13: 001 = 1</text>
<text x="222" y="148.5">CONFIG[2:0]-pin18/29/28:001,RMII mode</text>
<text x="221" y="153.4">Speed Mode-pin31: 1,100Mbps</text>
<text x="221.2" y="151.8">Isolate Mode-pin20: 0,Disable</text>
<text x="221.4" y="150.2">Duplex Mode-pin16: 1,Half Duplex</text>
<text x="221.5" y="155.1">Nway Auto-Negotiation-p30: 1,Enable</text>
</g>
<g font-size="1.6" fill="#004080">
<text x="142.3" y="58.5">TXP</text>
<text x="164" y="56.7">RXC/B-CAST_OFF</text>
<text x="142.3" y="65.6">TXM</text>
<text x="166.7" y="65.6">RXD3/PHYAD0</text>
<text x="173.6" y="63.8">TXEN</text>
<text x="173.8" y="60.3">TXD1</text>
<text x="173.8" y="62.1">TXD0</text>
<text x="166.7" y="67.4">RXD2/PHYAD1</text>
<text x="166.7" y="69.2">RXD1/PHYAD2</text>
<text x="166.7" y="71">RXD0/DUPLEX</text>
<text x="142.3" y="72.7">RXP</text>
<text x="165.8" y="72.7">RXDV/CONFIG2</text>
<text x="166.9" y="76.3">CRS/CONFIG1</text>
<text x="170.2" y="74.5">RXER/ISO</text>
<text x="142.3" y="79.8">RXM</text>
<text x="167" y="78.1">COL/CONFIG0</text>
<text x="142.3" y="85.2">VDD_1V2</text>
<text x="168" y="88.7">INTRP/NAND</text>
<text x="173.6" y="87">MDIO</text>
<text x="174.2" y="85.2">MDC</text>
<text x="142.3" y="90.5">GND</text>
<text x="142.3" y="92.3">PADDLE</text>
<text x="142.3" y="94.1">TXC</text>
<text x="142.3" y="95.8">TXD2</text>
<text x="169.6" y="95.8">VDDA_3V3</text>
<text x="142.3" y="97.6">TXD3</text>
<text x="142.3" y="99.4">REXT</text>
<text x="142.3" y="106.5">XO</text>
<text x="142.3" y="110.1">XI</text>
<text x="172.7" y="110.1">VDDIO</text>
<text x="142.3" y="115.4">LED0/NWAYEN</text>
<text x="142.3" y="117.2">LED1/SPEED</text>
<text x="172.4" y="124.3">RESET</text>
</g>
<g font-size="1.5" fill="#00f">
<text x="29" y="57.2">1</text>
<text x="32.6" y="57.2">TX+</text>
<text x="62.8" y="57.2">TD+</text>
<text x="29" y="64.3">2</text>
<text x="32.6" y="64.3">TX-</text>
<text x="62.8" y="64.3">TD-</text>
<text x="63.7" y="60.7">CT</text>
<text x="29" y="71.4">3</text>
<text x="32.6" y="71.4">RX+</text>
<text x="62.8" y="71.4">RD+</text>
<text x="63.7" y="75">CT</text>
<text x="29" y="78.5">6</text>
<text x="32.6" y="78.5">RX-</text>
<text x="62.8" y="78.5">RD-</text>
<text x="29" y="87.4">4</text>
<text x="40.6" y="86.7">75</text>
<text x="50" y="85.6">75</text>
<text x="53.4" y="85.6">75</text>
<text x="63.7" y="87.4">NC</text>
<text x="29" y="91">5</text>
<text x="29" y="94.5">7</text>
<text x="40.6" y="93.6">75</text>
<text x="55.2" y="92.8">1nF</text>
<text x="29" y="98.1">8</text>
<text x="29.7" y="101.6">Right yellow LED</text>
<text x="50.5" y="101.6">Left Green LED</text>
</g>
<g font-size="1.5">
<text x="75.6" y="119.4">LINK</text>
<text x="75.6" y="115.9">ACT</text>
</g>
<g font-size="1.4">
<text x="270.3" y="189.6">10-Jul-17</text>
<text x="270.3" y="191.3">17-Mar-16</text>
<text x="284" y="191.3">XX-XXX-XX</text>
<text x="284" y="189.6">XX-XXX-XX</text>
<text x="251.3" y="196.7">REV</text>
<text x="256.4" y="196.7">MODIF.</text>
<text x="265.1" y="196.7">DES.</text>
<text x="270.1" y="194.9">21-May-15</text>
<text x="270.3" y="193.1">22-Sep-15</text>
<text x="272.1" y="196.7">DATE</text>
<text x="279" y="196.7">VER.</text>
<text x="284" y="194.9">XX-XXX-XX</text>
<text x="284" y="193.1">XX-XXX-XX</text>
<text x="285.8" y="196.7">DATE</text>
<text x="279.2" y="199">REV.</text>
<text x="285.4" y="199">SHEET</text>
</g>
<g font-size="1.3">
<text x="30.8" y="1.3">5</text>
<text x="88.9" y="1.3">4</text>
<text x="147" y="1.3">3</text>
<text x="205" y="1.3">2</text>
<text x="263.1" y="1.3">1</text>
<text x=".5" y="28.4">D</text>
<text x="292.6" y="28.4">D</text>
<text x=".5" y="79.5">C</text>
<text x="292.6" y="79.5">C</text>
<text x=".5" y="130.6">B</text>
<text x="292.6" y="130.6">B</text>
<text x=".5" y="181.7">A</text>
<text x="292.6" y="181.7">A</text>
<text x="251.8" y="199.5">SCALE</text>
<text x="30.8" y="207.4">5</text>
<text x="88.9" y="207.4">4</text>
<text x="147" y="207.4">3</text>
<text x="205" y="207.4">2</text>
<text x="263.1" y="207.4">1</text>
</g>
</svg>
